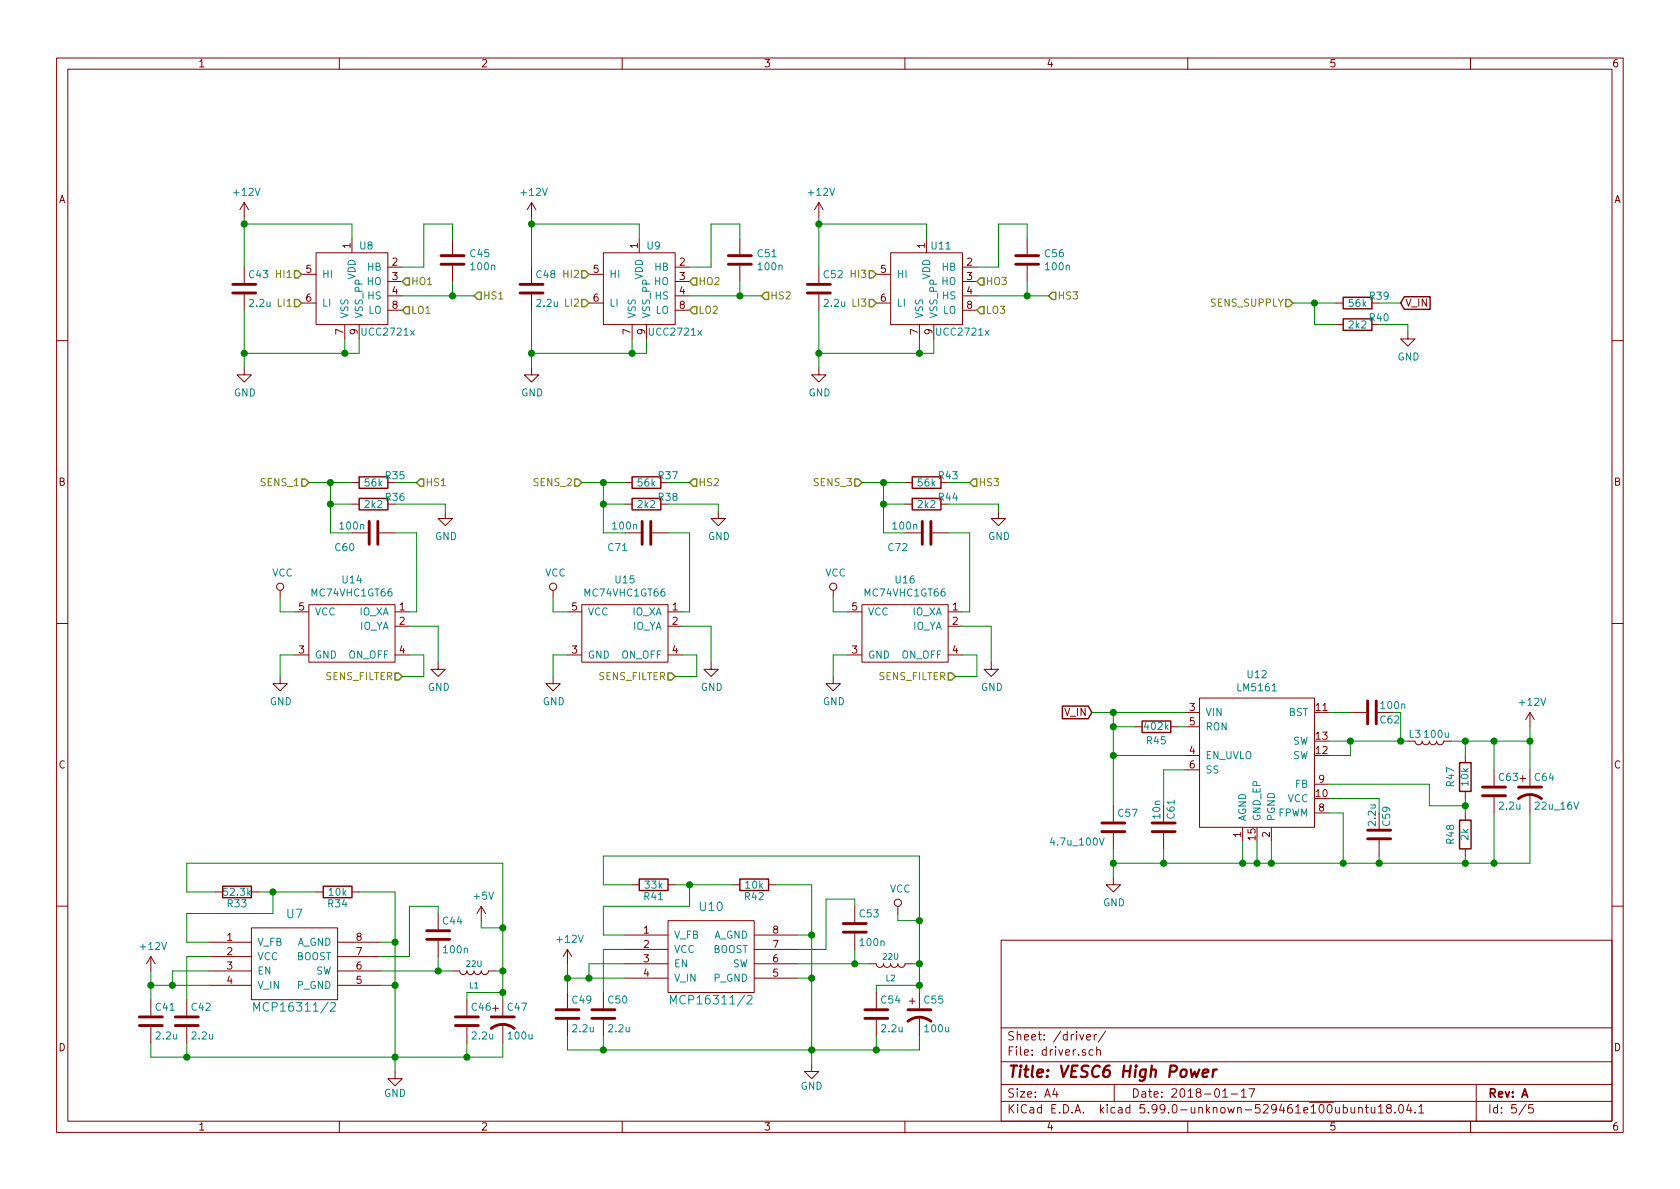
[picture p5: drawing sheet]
<svg xmlns="http://www.w3.org/2000/svg" width="297mm" height="210mm" viewBox="0 0 297 210" stroke-linecap="round" stroke-linejoin="round" font-family="sans-serif">
<g fill="none" stroke="#840000" stroke-width=".18">
<path d="M10 10.3h277v189.9h-277zM12 12.2h273v186.1h-273zM60 10.3v1.9M110 10.3v1.9M160 10.3v1.9M210 10.3v1.9M260 10.3v1.9M43.2 35.8v2.5M43.2 35.8l-.8 1.3M43.2 35.8l.7 1.3M94 35.8v2.5M94 35.8l-.8 1.3"/>
<path d="M94 35.8l.7 1.3M144.8 35.8v2.5M144.8 35.8l-.8 1.3M144.8 35.8l.7 1.3M43.2 47.2v2.8M43.2 52.1v2.8M53.3 48.5h2.6M53.3 53.6h2.6M55.9 44.7h12.7v12.7h-12.7zM61 57.4v2.5M62.2 42.2v2.5M63.5 57.4v2.5"/>
<path d="M68.6 47.2h2.5M68.6 49.8h2.5M68.6 52.3h2.5M68.6 54.9h2.5M80 42.2v2.8M80 47v2.8M94 47.2v2.8M94 52.1v2.8M104.1 48.5h2.6M104.1 53.6h2.6M106.7 44.7h12.7v12.7h-12.7zM111.8 57.4v2.5"/>
<path d="M113 42.2v2.5M114.3 57.4v2.5M119.4 47.2h2.5M119.4 49.8h2.5M119.4 52.3h2.5M119.4 54.9h2.5M130.8 42.2v2.8M130.8 47v2.8M144.8 47.2v2.8M144.8 52.1v2.8M154.9 48.5h2.6M154.9 53.6h2.6"/>
<path d="M157.5 44.7h12.7v12.7h-12.7zM162.6 57.4v2.5M163.8 42.2v2.5M165.1 57.4v2.5M170.2 47.2h2.5M170.2 49.8h2.5M170.2 52.3h2.5M170.2 54.9h2.5M181.6 42.2v2.8M181.6 47v2.8M236.2 53.6h1.3M236.2 57.4h1.3"/>
<path d="M248.9 58.7v1.2h1.3l-1.3 1.3-1.3-1.3h1.3M10 60.2h2M43.2 65v1.3h1.2l-1.2 1.3-1.3-1.3h1.3M94 65v1.3h1.2l-1.2 1.3-1.3-1.3h1.3M144.8 65v1.3h1.2l-1.2 1.3-1.3-1.3h1.3M285 60.2h2M62.2 85.3h1.3M62.2 89.1h1.3M62.2 94.2h2.8M67.1 94.2h2.7M78.7 90.4v1.3h1.3l-1.3 1.3-1.2-1.3h1.2M110.5 85.3h1.3"/>
<path d="M110.5 89.1h1.3M110.5 94.2h2.8M115.3 94.2h2.8M127 90.4v1.3h1.3l-1.3 1.3-1.3-1.3h1.3M160 85.3h1.3M160 89.1h1.3M160 94.2h2.8M164.8 94.2h2.8M176.5 90.4v1.3h1.3l-1.3 1.3-1.2-1.3h1.2M10 110.3h2M49.5 119.6v1.3h1.3l-1.3 1.3-1.2-1.3h1.2M49.5 104.4v1.3"/>
<path d="M52.1 108.2h2.5M52.1 115.8h2.5M54.6 106.9h15.2v10.2h-15.2zM69.8 108.2h2.6M69.8 110.7h2.6M69.8 115.8h2.6M77.5 117.1v1.3h1.2l-1.2 1.2-1.3-1.2h1.3M97.8 119.6v1.3h1.3l-1.3 1.3-1.3-1.3h1.3M97.8 104.4v1.3M100.3 108.2h2.6M100.3 115.8h2.6M102.9 106.9h15.2v10.2h-15.2z"/>
<path d="M118.1 108.2h2.5M118.1 110.7h2.5M118.1 115.8h2.5M125.7 117.1v1.3h1.3l-1.3 1.2-1.2-1.2h1.2M147.3 119.6v1.3h1.3l-1.3 1.3-1.3-1.3h1.3M147.3 104.4v1.3M149.9 108.2h2.5M149.9 115.8h2.5M152.4 106.9h15.2v10.2h-15.2zM167.6 108.2h2.6M167.6 110.7h2.6M167.6 115.8h2.6"/>
<path d="M175.3 117.1v1.3h1.2l-1.2 1.2-1.3-1.2h1.3M285 110.3h2M200.7 128.5h1.2M207 128.5h1.3M209.5 128.5h2.6M209.5 126h2.6M209.5 133.6h2.6M209.5 136.1h2.6M212.1 123.4h20.3v22.9h-20.3zM232.4 138.7h2.5M238.8 126h2.8M243.6 126h2.8"/>
<path d="M250.2 131.1a.63 .63 0 0 0 .6 .6 .63 .63 0 0 0 .7-.6 .63 .63 0 0 0 .6 .6 .63 .63 0 0 0 .6-.6 .63 .63 0 0 0 .7 .6 .63 .63 0 0 0 .6-.6 .63 .63 0 0 0 .6 .6 .63 .63 0 0 0 .7-.6h1.2M259.1 133.6v1.3M259.1 139.9v1.3M264.2 136.1v2.8M268.7 137.7h1M269.2 137.2v1M270.5 126v2.5M270.5 136.1v2.8M270.5 126l-.8 1.2M270.5 126l.8 1.2M38.1 157.7h1.3M44.4 157.7h1.3"/>
<path d="M55.9 157.7h1.2M62.2 157.7h1.3M111.8 156.5h1.2M118.1 156.5h1.3M129.5 156.5h1.3M135.9 156.5h1.3M196.8 155.2v1.3h1.3l-1.3 1.2-1.2-1.2h1.2M196.8 142.5v2.8M196.8 147.3v2.8M205.7 142.5v2.8M205.7 147.3v2.8M219.7 146.3v2.5"/>
<path d="M224.8 146.3v2.5M232.4 143.8h2.5M243.8 143.8v2.8M243.8 148.6v2.8M259.1 143.8v1.2M259.1 150.1v1.3M264.2 141v2.8M270.5 140.5v3.3M10 160.2h2M26.7 169.2v2.5M26.7 176.8v2.8M26.7 169.2l-.8 1.2"/>
<path d="M26.7 169.2l.7 1.2M33 176.8v2.8M36.8 166.6h7.6M36.8 169.2h7.6M36.8 171.7h7.6M36.8 174.2h7.6M44.4 164.1h15.3v12.7h-15.3zM59.7 166.6h7.6M59.7 169.2h7.6M59.7 171.7h7.6M59.7 174.2h7.6M77.5 161.5v2.8"/>
<path d="M77.5 166.4v2.8M80 171.7h1.3a.63 .63 0 0 0 .6 .6 .63 .63 0 0 0 .6-.6 .63 .63 0 0 0 .7 .6 .63 .63 0 0 0 .6-.6 .63 .63 0 0 0 .7 .6 .63 .63 0 0 0 .6-.6 .63 .63 0 0 0 .6 .6 .63 .63 0 0 0 .7-.6h1.2M82.5 176.8v2.8M85.1 160.3l-.8 1.2M85.1 160.3v2.5M85.1 160.3l.8 1.2M87.1 178.3h1M87.6 177.8v1M88.9 176.8v2.8M100.3 167.9v2.5M100.3 175.5v2.8M100.3 167.9l-.7 1.3"/>
<path d="M100.3 167.9l.8 1.3M106.7 175.5v2.8M110.5 165.3h7.6M110.5 167.9h7.6M110.5 170.4h7.6M110.5 173h7.6M118.1 162.8h15.2v12.7h-15.2zM133.3 165.3h7.7M133.3 167.9h7.7M133.3 170.4h7.7M133.3 173h7.7M151.1 160.3v2.8"/>
<path d="M151.1 165.1v2.8M153.7 170.4h1.2a.63 .63 0 0 0 .7 .7 .63 .63 0 0 0 .6-.7 .63 .63 0 0 0 .6 .7 .63 .63 0 0 0 .7-.7 .63 .63 0 0 0 .6 .7 .63 .63 0 0 0 .6-.7 .63 .63 0 0 0 .7 .7 .63 .63 0 0 0 .6-.7h1.3M154.9 175.5v2.8M158.7 160.3v1.2M160.8 177h1M161.3 176.5v1M162.6 175.5v2.8M162.6 179.8v3.3M177 166.3h108v32h-108zM285 160.2h2M26.7 181.6v2.8M33 181.6v2.8"/>
<path d="M60 198.3v1.9M69.8 189.5v1.2h1.3l-1.3 1.3-1.2-1.3h1.2M82.5 181.6v2.8M88.9 181.1v3.3M100.3 180.3v2.8M106.7 180.3v2.8M110 198.3v1.9M143.5 188.2v1.3h1.3l-1.3 1.2-1.3-1.2h1.3M154.9 180.3v2.8M160 198.3v1.9M177 194.8h108M177 191.8h108"/>
<path d="M177 187.8h108M177 181.8h108M186.5 192.5l-.4 1h1M186.8 193v1M192.1 183.4l.7-.1v-.3l-.5-.1-.2 .2 .1 .7h.6M193.3 185.7l-.5-.1-.2 .3 .1 .6h.6M193.5 182.9v1M193.9 185.7h.1a.37 .37 0 0 1 .6 .1v.8M193.9 182.9l-.4 .3M193.9 185.1v1.5M195.5 182.3l-1.3 2M197 191.8v3"/>
<path d="M210 198.3v1.9M216.2 194h.8M217.7 193.5h1.1M219.5 193l.4-.5v1.5M219.5 194h.8M220.8 192.5h1l-.6 1.5M237.5 195.9l.4-.1 .3 .3v.6l-.3 .1-.4-.1M238.9 195.8v.8a.39 .39 0 0 0 .6 .1M239.5 195.8v1M240.2 196l.1-.1a.37 .37 0 0 1 .6 .1v.8M240.2 195.8v1M241.4 195.8h.5"/>
<path d="M241.6 195.3v1.3l.3 .2M242.4 195.8l.1 .9 .4 .1 .2-.1M243.1 195.8v1M243.7 195.8l.4-.5v1.5M243.7 196.8h.9M245.4 196l-.3-.3 .1-.2a.48 .48 0 0 1 .7-.1l.1 .2-.1 .3-.6 .1a.48 .48 0 0 0-.1 .7l.2 .1 .5-.1 .1-.4-.3-.3M246.6 196.7v.1M247.4 195.5l.4-.2a.94 .94 0 0 1 0 1.5 .82 .82 0 0 1-.4-1.3zM249.1 195.2l-.4 1.1h.9M249.4 195.8v1M250.2 196.7v.1M250.9 195.8l.4-.5v1.5"/>
<path d="M250.9 196.8h.8M260 198.3v1.9M261 191.8v6.5M269.8 195.2l-1.2 2M271 195.3h-.7v.7l.2-.1 .5 .1 .1 .2-.1 .5-.2 .1-.5-.1"/>
<circle cx="49.5" cy="103.8" r=".63"/>
<circle cx="97.8" cy="103.8" r=".63"/>
<circle cx="147.3" cy="103.8" r=".63"/>
<circle cx="158.7" cy="159.6" r=".63"/>
</g>
<path d="M210.5 189.1l.2 1.3 .6-.9 .2 .9 .6-1.3M212.6 189.8l1-.2v-.4l-.6-.1-.3 .3v.9l.2 .1 .5-.1M214.6 189.1l-.2 1.3M215.1 189.1a.55 .55 0 0 0-.6 .4" fill="none" stroke="#840000" stroke-width=".41"/>
<path d="M44.9 178.8v-1.5l.5 1.1 .5-1.1v1.5M58.4 177.4l.6-.1 .2 .1 .1 .3-.9 1.1h.9M118.5 177.5v-1.5l.5 1.1 .6-1.1v1.5M132.1 176.1l.6-.1 .2 .1 .1 .3-1 1.1h1" fill="none" stroke="#008484" stroke-width=".18"/>
<g fill="none" stroke="#008400" stroke-width=".18">
<path d="M43.2 38.3v8.9M43.2 39.6h19v2.6M94 39.6h19v2.6M94 38.3v8.9M144.8 39.6h19v2.6M144.8 38.3v8.9M43.2 54.9v10.1M61 59.9v2.6M63.5 59.9v2.6h-20.3M71.1 52.3h12.7M80 42.2v-2.6h-5.1v7.6h-3.8M80 49.8v2.5"/>
<path d="M94 54.9v10.1M111.8 59.9v2.6M114.3 59.9v2.6h-20.3M121.9 52.3h12.7M130.8 42.2v-2.6h-5.1v7.6h-3.8M130.8 49.8v2.5M144.8 54.9v10.1M162.6 59.9v2.6M165.1 59.9v2.6h-20.3M172.7 52.3h12.7M181.6 42.2v-2.6h-5.1v7.6h-3.8M181.6 49.8v2.5"/>
<path d="M228.6 53.6h7.6M232.4 53.6v3.8h3.8M243.8 53.6h3.8M243.8 57.4h5.1v1.3M54.6 85.3h7.6M58.4 85.3v8.9h3.8M58.4 89.1h3.8M69.8 85.3h3.9M69.8 89.1h8.9v1.3M69.8 94.2h3.9v14h-1.3M102.9 85.3h7.6M106.7 85.3v8.9h3.8"/>
<path d="M106.7 89.1h3.8M118.1 94.2h3.8v14h-1.3M118.1 85.3h3.8M118.1 89.1h8.9v1.3M152.4 85.3h7.6M156.2 89.1h3.8M156.2 85.3v8.9h3.8M167.6 89.1h8.9v1.3M167.6 85.3h3.8M167.6 94.2h3.8v14h-1.2M49.5 105.7v2.5h2.6M52.1 115.8h-2.6v3.8"/>
<path d="M72.4 110.7h5.1v6.4M72.4 115.8h2.5v3.8h-3.8M97.8 105.7v2.5h2.5M100.3 115.8h-2.5v3.8M120.6 110.7h5.1v6.4M120.6 115.8h2.6v3.8h-3.8M147.3 105.7v2.5h2.6M149.9 115.8h-2.6v3.8M170.2 115.8h2.5v3.8h-3.8M170.2 110.7h5.1v6.4M193 126h16.5M196.8 126v16.5"/>
<path d="M196.8 133.6h12.7M196.8 128.5h3.9M208.3 128.5h1.2M209.5 136.1h-3.8v6.4M234.9 126h3.9M234.9 131.1h14M234.9 138.7h17.8v3.8h6.4M238.8 131.1v2.5h-3.9M247.6 126v5.1M256.5 131.1h14M259.1 131.1v2.5M264.2 131.1v5"/>
<path d="M270.5 128.5v7.6M38.1 157.7h-5.1v-5.1h55.9v24.2M45.7 157.7h10.2M48.3 157.7v3.8h-15.3v5.1h3.8M63.5 157.7h6.3v31.8M111.8 156.5h-5.1v-5.1h55.9v24.1M119.4 156.5h10.1M121.9 156.5v3.8h-15.2v5h3.8M137.2 156.5h6.3v31.7M196.8 150.1v5.1M205.7 150.1v2.5M219.7 148.8v3.8"/>
<path d="M222.2 148.8v3.8M224.8 148.8v3.8M234.9 143.8h2.6v8.8M234.9 141.2h8.9v2.6M243.8 151.4v1.2M259.1 141.2v2.6M259.1 151.4v1.2M264.2 143.8v8.8M270.5 143.8v8.8h-73.7M26.7 174.2h10.1M26.7 171.7v5.1M36.8 169.2h-3.8v7.6"/>
<path d="M36.8 171.7h-6.3v2.5M67.3 166.6h2.5M67.3 174.2h2.5M67.3 171.7h12.7M77.5 161.5v-1.2h-5.1v8.9h-5.1M77.5 169.2v2.5M85.1 162.8v1.3h3.8M87.6 171.7h1.3M88.9 175.5h-6.4v1.3M100.3 173h10.2M100.3 170.4v5.1M110.5 167.9h-3.8v7.6"/>
<path d="M110.5 170.4h-6.4v2.6M141 165.3h2.5M141 173h2.5M141 170.4h12.7M151.1 160.3v-1.3h-5.1v8.9h-5M151.1 167.9v2.5M158.7 161.5v1.3h3.9M161.3 170.4h1.3M162.6 174.2h-7.7v1.3M26.7 184.4v2.5h62.2v-2.5M33 184.4v2.5M82.5 184.4v2.5"/>
<path d="M100.3 183.1v2.6h62.3v-2.6M106.7 183.1v2.6M154.9 183.1v2.6"/>
</g>
<g fill="none" stroke="#840000" stroke-width=".51">
<path d="M41.1 51.8h4.1M41.1 50.3h4.1M78 46.7h4M78 45.2h4M91.9 51.8h4.1M91.9 50.3h4.1M128.8 46.7h4M128.8 45.2h4M142.7 51.8h4.1M142.7 50.3h4.1M179.6 46.7h4M179.6 45.2h4"/>
<path d="M65.3 92.2v4.1M66.8 92.2v4.1M113.5 92.2v4.1M115.1 92.2v4.1M163.1 92.2v4.1M164.6 92.2v4.1M241.8 123.9v4.1M243.3 123.9v4.1M262.1 139.2h4.1M268.5 139.2h4M194.8 147.1h4.1M194.8 145.5h4.1"/>
<path d="M203.7 147.1h4.1M203.7 145.5h4.1M241.8 148.3h4.1M241.8 146.8h4.1M262.1 140.7h4.1M268.5 141.2a3.3 3.3 0 0 1 4 0M24.6 179.8h4.1M31 179.8h4.1M75.4 166.1h4.1M75.4 164.6h4.1M80.5 179.8h4.1M86.9 179.8h4"/>
<path d="M98.3 178.6h4.1M104.6 178.6h4.1M149.1 164.8h4.1M149.1 163.3h4.1M152.9 178.6h4.1M160.5 178.6h4.1M24.6 181.4h4.1M31 181.4h4.1M80.5 181.4h4.1M86.9 181.9a3.3 3.3 0 0 1 4 0M98.3 180.1h4.1M104.6 180.1h4.1"/>
<path d="M152.9 180.1h4.1M160.5 180.6a3.3 3.3 0 0 1 4.1 0"/>
</g>
<g fill="none" stroke="#840000" stroke-width=".25">
<path d="M237.5 52.6h5.1v2h-5.1zM237.5 56.4h5.1v2h-5.1zM248.3 52.5h4.6v2.2h-4.6l-.7-1.1zM63.5 84.3h5.1v2.1h-5.1zM63.5 88.1h5.1v2.1h-5.1zM111.8 84.3h5v2.1h-5zM111.8 88.1h5v2.1h-5zM161.3 84.3h5.1v2.1h-5.1zM161.3 88.1h5.1v2.1h-5.1zM187.8 124.9h4.6l.6 1.1-.6 1.1h-4.6zM201.9 127.5h5.1v2h-5.1zM258.1 134.9h2v5h-2z"/>
<path d="M39.4 156.7h5v2h-5zM57.1 156.7h5.1v2h-5.1zM113 155.4h5.1v2.1h-5.1zM130.8 155.4h5.1v2.1h-5.1zM258.1 145h2v5.1h-2z"/>
</g>
<g fill="none" stroke="#848400" stroke-width=".25">
<path d="M52.1 47.9h.6l.6 .6-.6 .6h-.6zM52.1 53h.6l.6 .6-.6 .6h-.6zM71.1 49.8l.7-.7h.6v1.3h-.6zM71.8 54.2h.6v1.3h-.6l-.7-.6zM84.5 51.7h.6v1.3h-.6l-.7-.7zM102.9 47.9h.6l.6 .6-.6 .6h-.6zM102.9 53h.6l.6 .6-.6 .6h-.6zM121.9 49.8l.7-.7h.6v1.3h-.6zM122.6 54.2h.6v1.3h-.6l-.7-.6zM135.3 51.7h.6v1.3h-.6l-.7-.7zM153.7 47.9h.6l.6 .6-.6 .6h-.6zM153.7 53h.6l.6 .6-.6 .6h-.6z"/>
<path d="M173.4 49.1h.6v1.3h-.6l-.7-.6zM173.4 54.2h.6v1.3h-.6l-.7-.6zM186.1 51.7h.6v1.3h-.6l-.7-.7zM227.3 53h.7l.6 .6-.6 .6h-.7zM53.3 84.7h.7l.6 .6-.6 .7h-.7zM74.3 84.7h.6v1.3h-.6l-.6-.7zM101.6 84.7h.6l.7 .6-.7 .7h-.6zM121.9 85.3l.7-.6h.6v1.3h-.6zM151.1 84.7h.7l.6 .6-.6 .7h-.7zM172.1 84.7h.6v1.3h-.6l-.7-.7zM69.8 119h.7l.6 .6-.6 .7h-.7zM118.1 119h.6l.7 .6-.7 .7h-.6z"/>
<path d="M167.6 119h.7l.6 .6-.6 .7h-.7z"/>
</g>
<g fill="#008400" stroke="#008400" stroke-width=".25">
<circle cx="88.9" cy="175.5" r=".51"/>
<circle cx="82.6" cy="186.9" r=".51"/>
<circle cx="69.9" cy="186.9" r=".51"/>
<circle cx="48.3" cy="157.7" r=".51"/>
<circle cx="69.9" cy="166.6" r=".51"/>
<circle cx="69.9" cy="174.2" r=".51"/>
<circle cx="88.9" cy="171.7" r=".51"/>
<circle cx="77.5" cy="171.7" r=".51"/>
<circle cx="33" cy="186.9" r=".51"/>
<circle cx="26.7" cy="174.2" r=".51"/>
<circle cx="88.9" cy="164.1" r=".51"/>
<circle cx="30.5" cy="174.2" r=".51"/>
<circle cx="162.6" cy="174.2" r=".51"/>
<circle cx="154.9" cy="185.7" r=".51"/>
<circle cx="143.5" cy="185.7" r=".51"/>
<circle cx="121.9" cy="156.5" r=".51"/>
<circle cx="143.5" cy="165.3" r=".51"/>
<circle cx="143.5" cy="173" r=".51"/>
<circle cx="162.6" cy="170.4" r=".51"/>
<circle cx="151.1" cy="170.4" r=".51"/>
<circle cx="106.7" cy="185.7" r=".51"/>
<circle cx="100.3" cy="173" r=".51"/>
<circle cx="162.6" cy="162.8" r=".51"/>
<circle cx="104.1" cy="173" r=".51"/>
<circle cx="43.2" cy="62.5" r=".51"/>
<circle cx="43.2" cy="39.6" r=".51"/>
<circle cx="80" cy="52.3" r=".51"/>
<circle cx="94" cy="62.5" r=".51"/>
<circle cx="94" cy="39.6" r=".51"/>
<circle cx="130.8" cy="52.3" r=".51"/>
<circle cx="144.8" cy="62.5" r=".51"/>
<circle cx="144.8" cy="39.6" r=".51"/>
<circle cx="181.6" cy="52.3" r=".51"/>
<circle cx="58.4" cy="85.3" r=".51"/>
<circle cx="106.7" cy="85.3" r=".51"/>
<circle cx="156.2" cy="85.3" r=".51"/>
<circle cx="232.4" cy="53.6" r=".51"/>
<circle cx="61" cy="62.5" r=".51"/>
<circle cx="111.8" cy="62.5" r=".51"/>
<circle cx="162.6" cy="62.5" r=".51"/>
<circle cx="196.9" cy="126" r=".51"/>
<circle cx="219.7" cy="152.6" r=".51"/>
<circle cx="222.3" cy="152.6" r=".51"/>
<circle cx="247.7" cy="131.1" r=".51"/>
<circle cx="238.8" cy="131.1" r=".51"/>
<circle cx="224.8" cy="152.6" r=".51"/>
<circle cx="264.2" cy="131.1" r=".51"/>
<circle cx="264.2" cy="152.6" r=".51"/>
<circle cx="259.1" cy="152.6" r=".51"/>
<circle cx="259.1" cy="131.1" r=".51"/>
<circle cx="259.1" cy="142.5" r=".51"/>
<circle cx="237.5" cy="152.6" r=".51"/>
<circle cx="243.8" cy="152.6" r=".51"/>
<circle cx="270.5" cy="131.1" r=".51"/>
<circle cx="196.9" cy="152.6" r=".51"/>
<circle cx="205.7" cy="152.6" r=".51"/>
<circle cx="196.9" cy="128.5" r=".51"/>
<circle cx="196.9" cy="133.6" r=".51"/>
<circle cx="58.4" cy="89.1" r=".51"/>
<circle cx="106.7" cy="89.1" r=".51"/>
<circle cx="156.2" cy="89.1" r=".51"/>
</g>
<text font-size="2.8" fill="#840000" x="178" y="190.5">Title: VESC6 High Power</text>
<g font-size="2.1" fill="#008484">
<text x="123.8" y="161.1">U10</text>
<text x="50.7" y="162.4">U7</text>
<text x="45.9" y="178.9">MCP16311/2</text>
<text x="119.5" y="177.6">MCP16311/2</text>
</g>
<g font-size="2.1" fill="#840000">
<text x="178" y="184">Sheet: /driver/</text>
<text x="178" y="186.7">File: driver.sch</text>
<text x="178" y="196.9">KiCad E.D.A. kicad 5.99.0-unknown-529461e100ubuntu18.04.1</text>
<text x="178" y="194.1">Size: A4</text>
<text x="200" y="194.1">Date: 2018-01-17</text>
<text x="263" y="194.1">Rev: A</text>
<text x="263" y="196.9">Id: 5/5</text>
</g>
<g font-size="1.8" fill="#840000">
<text x="35" y="11.9">1</text>
<text x="85" y="11.9">2</text>
<text x="135" y="11.9">3</text>
<text x="185" y="11.9">4</text>
<text x="235" y="11.9">5</text>
<text x="285" y="11.9">6</text>
<text x="10.4" y="35.9">A</text>
<text x="285.4" y="35.9">A</text>
<text x="62" y="43.9" transform="rotate(-90 62 43.9)">1</text>
<text x="69.4" y="47">2</text>
<text x="112.8" y="43.9" transform="rotate(-90 112.8 43.9)">1</text>
<text x="120.2" y="47">2</text>
<text x="163.6" y="43.9" transform="rotate(-90 163.6 43.9)">1</text>
<text x="171" y="47">2</text>
<text x="54.1" y="48.3">5</text>
<text x="54.1" y="53.3">6</text>
<text x="69.4" y="49.5">3</text>
<text x="69.4" y="52.1">4</text>
<text x="104.9" y="48.3">5</text>
<text x="104.9" y="53.3">6</text>
<text x="120.2" y="49.5">3</text>
<text x="120.2" y="52.1">4</text>
<text x="155.7" y="48.3">5</text>
<text x="155.7" y="53.3">6</text>
<text x="171" y="49.5">3</text>
<text x="171" y="52.1">4</text>
<text x="60.7" y="59.2" transform="rotate(-90 60.7 59.2)">7</text>
<text x="63.2" y="59.2" transform="rotate(-90 63.2 59.2)">9</text>
<text x="69.4" y="54.6">8</text>
<text x="111.5" y="59.2" transform="rotate(-90 111.5 59.2)">7</text>
<text x="114" y="59.2" transform="rotate(-90 114 59.2)">9</text>
<text x="120.2" y="54.6">8</text>
<text x="162.3" y="59.2" transform="rotate(-90 162.3 59.2)">7</text>
<text x="164.8" y="59.2" transform="rotate(-90 164.8 59.2)">9</text>
<text x="171" y="54.6">8</text>
<text x="248.4" y="54.2">V_IN</text>
<text x="10.4" y="85.9">B</text>
<text x="285.4" y="85.9">B</text>
<text x="52.9" y="107.9">5</text>
<text x="70.6" y="107.9">1</text>
<text x="101.1" y="107.9">5</text>
<text x="118.9" y="107.9">1</text>
<text x="150.6" y="107.9">5</text>
<text x="168.4" y="107.9">1</text>
<text x="70.6" y="110.5">2</text>
<text x="118.9" y="110.5">2</text>
<text x="168.4" y="110.5">2</text>
<text x="52.9" y="115.6">3</text>
<text x="70.6" y="115.6">4</text>
<text x="101.1" y="115.6">3</text>
<text x="118.9" y="115.6">4</text>
<text x="150.6" y="115.6">3</text>
<text x="168.4" y="115.6">4</text>
<text x="210.3" y="125.7">3</text>
<text x="232.7" y="125.7">11</text>
<text x="188.3" y="126.6">V_IN</text>
<text x="210.3" y="128.3">5</text>
<text x="232.7" y="130.8">13</text>
<text x="10.4" y="135.9">C</text>
<text x="210.3" y="133.3">4</text>
<text x="210.3" y="135.9">6</text>
<text x="232.7" y="133.3">12</text>
<text x="285.4" y="135.9">C</text>
<text x="232.7" y="141">10</text>
<text x="233.2" y="143.5">8</text>
<text x="233.2" y="138.4">9</text>
<text x="219.5" y="148.1" transform="rotate(-90 219.5 148.1)">1</text>
<text x="222" y="148.5" transform="rotate(-90 222 148.5)">15</text>
<text x="224.5" y="148.1" transform="rotate(-90 224.5 148.1)">2</text>
<text x="40.2" y="166.4">1</text>
<text x="63" y="166.4">8</text>
<text x="113.8" y="165.1">1</text>
<text x="113.8" y="167.6">2</text>
<text x="136.7" y="167.6">7</text>
<text x="136.7" y="165.1">8</text>
<text x="40.2" y="168.9">2</text>
<text x="40.2" y="171.4">3</text>
<text x="40.2" y="174">4</text>
<text x="63" y="174">5</text>
<text x="63" y="171.4">6</text>
<text x="63" y="168.9">7</text>
<text x="113.8" y="170.2">3</text>
<text x="113.8" y="172.7">4</text>
<text x="136.7" y="172.7">5</text>
<text x="136.7" y="170.2">6</text>
<text x="10.4" y="185.9">D</text>
<text x="285.4" y="185.9">D</text>
<text x="35" y="199.9">1</text>
<text x="85" y="199.9">2</text>
<text x="135" y="199.9">3</text>
<text x="185" y="199.9">4</text>
<text x="235" y="199.9">5</text>
<text x="285" y="199.9">6</text>
</g>
<g font-size="1.8" fill="#008484">
<text x="41.5" y="34.6">+12V</text>
<text x="92.3" y="34.6">+12V</text>
<text x="143.1" y="34.6">+12V</text>
<text x="63.7" y="44.1">U8</text>
<text x="65" y="47.9">HB</text>
<text x="83.2" y="45.5">C45</text>
<text x="83.4" y="47.8">100n</text>
<text x="114.5" y="44.1">U9</text>
<text x="115.8" y="47.9">HB</text>
<text x="134" y="45.5">C51</text>
<text x="134.2" y="47.8">100n</text>
<text x="164.7" y="44.1">U11</text>
<text x="166.6" y="47.9">HB</text>
<text x="184.8" y="45.5">C56</text>
<text x="185" y="47.8">100n</text>
<text x="44.1" y="49.2">C43</text>
<text x="56.9" y="49.1">HI</text>
<text x="62.9" y="49.4" transform="rotate(-90 62.9 49.4)">VDD</text>
<text x="64.9" y="50.4">HO</text>
<text x="65.1" y="53">HS</text>
<text x="94.9" y="49.2">C48</text>
<text x="107.7" y="49.1">HI</text>
<text x="113.7" y="49.4" transform="rotate(-90 113.7 49.4)">VDD</text>
<text x="115.7" y="50.4">HO</text>
<text x="115.9" y="53">HS</text>
<text x="145.7" y="49.2">C52</text>
<text x="158.5" y="49.1">HI</text>
<text x="164.5" y="49.4" transform="rotate(-90 164.5 49.4)">VDD</text>
<text x="166.5" y="50.4">HO</text>
<text x="166.7" y="53">HS</text>
<text x="242.2" y="53">R39</text>
<text x="44.2" y="54.3">2.2u</text>
<text x="56.9" y="54.2">LI</text>
<text x="61.6" y="56.4" transform="rotate(-90 61.6 56.4)">VSS</text>
<text x="64.1" y="56.4" transform="rotate(-90 64.1 56.4)">VSS_PP</text>
<text x="64.2" y="59.4">UCC2721x</text>
<text x="65.1" y="55.5">LO</text>
<text x="95" y="54.3">2.2u</text>
<text x="107.7" y="54.2">LI</text>
<text x="112.4" y="56.4" transform="rotate(-90 112.4 56.4)">VSS</text>
<text x="114.9" y="56.4" transform="rotate(-90 114.9 56.4)">VSS_PP</text>
<text x="115" y="59.4">UCC2721x</text>
<text x="115.9" y="55.5">LO</text>
<text x="145.8" y="54.3">2.2u</text>
<text x="158.5" y="54.2">LI</text>
<text x="163.2" y="56.4" transform="rotate(-90 163.2 56.4)">VSS</text>
<text x="165.7" y="56.4" transform="rotate(-90 165.7 56.4)">VSS_PP</text>
<text x="165.8" y="59.4">UCC2721x</text>
<text x="166.7" y="55.5">LO</text>
<text x="238.6" y="54.3">56k</text>
<text x="238.6" y="58.1">2k2</text>
<text x="242.2" y="56.8">R40</text>
<text x="247.1" y="63.7">GND</text>
<text x="41.4" y="70.1">GND</text>
<text x="92.2" y="70.1">GND</text>
<text x="143" y="70.1">GND</text>
<text x="64.6" y="86">56k</text>
<text x="64.6" y="89.8">2k2</text>
<text x="68.2" y="84.8">R35</text>
<text x="68.2" y="88.6">R36</text>
<text x="112.8" y="86">56k</text>
<text x="112.8" y="89.8">2k2</text>
<text x="116.5" y="84.8">R37</text>
<text x="116.5" y="88.6">R38</text>
<text x="162.4" y="86">56k</text>
<text x="162.4" y="89.8">2k2</text>
<text x="166" y="84.8">R43</text>
<text x="166" y="88.6">R44</text>
<text x="60.2" y="93.6">100n</text>
<text x="76.9" y="95.5">GND</text>
<text x="108.5" y="93.6">100n</text>
<text x="125.2" y="95.5">GND</text>
<text x="158" y="93.6">100n</text>
<text x="174.7" y="95.5">GND</text>
<text x="48.1" y="101.9">VCC</text>
<text x="59.3" y="97.5">C60</text>
<text x="96.4" y="101.9">VCC</text>
<text x="107.6" y="97.5">C71</text>
<text x="145.9" y="101.9">VCC</text>
<text x="157.1" y="97.5">C72</text>
<text x="55.3" y="105.5">MC74VHC1GT66</text>
<text x="60.6" y="103.2">U14</text>
<text x="103.6" y="105.5">MC74VHC1GT66</text>
<text x="108.9" y="103.2">U15</text>
<text x="153.1" y="105.5">MC74VHC1GT66</text>
<text x="158.4" y="103.2">U16</text>
<text x="55.6" y="108.8">VCC</text>
<text x="63.5" y="108.8">IO_XA</text>
<text x="63.5" y="111.4">IO_YA</text>
<text x="103.9" y="108.8">VCC</text>
<text x="111.8" y="108.8">IO_XA</text>
<text x="111.8" y="111.4">IO_YA</text>
<text x="153.4" y="108.8">VCC</text>
<text x="161.3" y="108.8">IO_XA</text>
<text x="161.3" y="111.4">IO_YA</text>
<text x="55.6" y="116.5">GND</text>
<text x="61.7" y="116.5">ON_OFF</text>
<text x="103.9" y="116.5">GND</text>
<text x="109.9" y="116.5">ON_OFF</text>
<text x="153.4" y="116.5">GND</text>
<text x="159.5" y="116.5">ON_OFF</text>
<text x="220.6" y="119.9">U12</text>
<text x="47.7" y="124.7">GND</text>
<text x="75.6" y="122.2">GND</text>
<text x="96" y="124.7">GND</text>
<text x="123.9" y="122.2">GND</text>
<text x="145.5" y="124.7">GND</text>
<text x="173.4" y="122.2">GND</text>
<text x="219" y="122.2">LM5161</text>
<text x="268.8" y="124.8">+12V</text>
<text x="202.5" y="129.1">402k</text>
<text x="202.8" y="131.6">R45</text>
<text x="213.1" y="126.6">VIN</text>
<text x="213.1" y="129.2">RON</text>
<text x="227.9" y="126.6">BST</text>
<text x="228.5" y="131.7">SW</text>
<text x="244.1" y="127.9">C62</text>
<text x="249.2" y="130.5">L3</text>
<text x="252" y="130.5">100u</text>
<text x="213.1" y="134.2">EN_UVLO</text>
<text x="213.1" y="136.8">SS</text>
<text x="228.5" y="134.2">SW</text>
<text x="227.7" y="141.9">VCC</text>
<text x="229" y="139.3">FB</text>
<text x="257.1" y="139" transform="rotate(-90 257.1 139)">R47</text>
<text x="259.6" y="138.9" transform="rotate(-90 259.6 138.9)">10k</text>
<text x="265.1" y="138.1">C63</text>
<text x="265.2" y="143.2">2.2u</text>
<text x="271.4" y="138.1">C64</text>
<text x="271.7" y="143.2">22u_16V</text>
<text x="186.1" y="149.5">4.7u_100V</text>
<text x="197.8" y="144.4">C57</text>
<text x="205.2" y="144.7" transform="rotate(-90 205.2 144.7)">10n</text>
<text x="207.7" y="144.7" transform="rotate(-90 207.7 144.7)">C61</text>
<text x="220.3" y="145.3" transform="rotate(-90 220.3 145.3)">AGND</text>
<text x="222.9" y="145.3" transform="rotate(-90 222.9 145.3)">GND_EP</text>
<text x="225.4" y="145.3" transform="rotate(-90 225.4 145.3)">PGND</text>
<text x="226" y="144.4">FPWM</text>
<text x="243.3" y="145.9" transform="rotate(-90 243.3 145.9)">2.2u</text>
<text x="245.8" y="146" transform="rotate(-90 245.8 146)">C59</text>
<text x="257.1" y="149.2" transform="rotate(-90 257.1 149.2)">R48</text>
<text x="259.6" y="148.5" transform="rotate(-90 259.6 148.5)">2k</text>
<text x="39.7" y="158.4">52.3k</text>
<text x="40.3" y="160.4">R33</text>
<text x="58.1" y="160.4">R34</text>
<text x="58.2" y="158.4">10k</text>
<text x="83.9" y="159.1">+5V</text>
<text x="113.9" y="159.2">R41</text>
<text x="114.1" y="157.1">33k</text>
<text x="131.7" y="159.2">R42</text>
<text x="131.9" y="157.1">10k</text>
<text x="157.3" y="157.8">VCC</text>
<text x="195" y="160.3">GND</text>
<text x="25" y="168">+12V</text>
<text x="45.5" y="167.3">V_FB</text>
<text x="52.5" y="167.3">A_GND</text>
<text x="78.4" y="163.5">C44</text>
<text x="98.6" y="166.7">+12V</text>
<text x="119.1" y="166">V_FB</text>
<text x="126.1" y="166">A_GND</text>
<text x="152" y="162.2">C53</text>
<text x="152.2" y="167.3">100n</text>
<text x="45.5" y="169.8">VCC</text>
<text x="45.5" y="172.3">EN</text>
<text x="52.4" y="169.8">BOOST</text>
<text x="55.8" y="172.3">SW</text>
<text x="78.6" y="168.6">100n</text>
<text x="119.1" y="168.5">VCC</text>
<text x="119.1" y="171.1">EN</text>
<text x="119.1" y="173.6">V_IN</text>
<text x="126" y="168.5">BOOST</text>
<text x="126.2" y="173.6">P_GND</text>
<text x="129.5" y="171.1">SW</text>
<text x="27.6" y="178.7">C41</text>
<text x="33.9" y="178.7">C42</text>
<text x="45.5" y="174.9">V_IN</text>
<text x="52.6" y="174.9">P_GND</text>
<text x="83.5" y="178.7">C46</text>
<text x="89.8" y="178.7">C47</text>
<text x="101.2" y="177.5">C49</text>
<text x="107.6" y="177.5">C50</text>
<text x="155.9" y="177.5">C54</text>
<text x="163.5" y="177.5">C55</text>
<text x="27.7" y="183.8">2.2u</text>
<text x="34.1" y="183.8">2.2u</text>
<text x="83.6" y="183.8">2.2u</text>
<text x="90" y="183.8">100u</text>
<text x="101.4" y="182.5">2.2u</text>
<text x="107.7" y="182.5">2.2u</text>
<text x="156" y="182.5">2.2u</text>
<text x="163.7" y="182.5">100u</text>
<text x="67.9" y="194">GND</text>
<text x="141.6" y="192.7">GND</text>
</g>
<g font-size="1.8" fill="#848400">
<text x="49.1" y="49.1">HI1</text>
<text x="72.6" y="50.4">HO1</text>
<text x="85.3" y="53">HS1</text>
<text x="99.9" y="49.1">HI2</text>
<text x="123.4" y="50.4">HO2</text>
<text x="136.1" y="53">HS2</text>
<text x="150.7" y="49.1">HI3</text>
<text x="174.2" y="50.4">HO3</text>
<text x="186.9" y="53">HS3</text>
<text x="49.3" y="54.2">LI1</text>
<text x="72.6" y="55.5">LO1</text>
<text x="100.1" y="54.2">LI2</text>
<text x="123.4" y="55.5">LO2</text>
<text x="150.9" y="54.2">LI3</text>
<text x="174.2" y="55.5">LO3</text>
<text x="214.2" y="54.2">SENS_SUPPLY</text>
<text x="46.3" y="86">SENS_1</text>
<text x="75.2" y="86">HS1</text>
<text x="94.6" y="86">SENS_2</text>
<text x="123.4" y="86">HS2</text>
<text x="144.1" y="86">SENS_3</text>
<text x="173" y="86">HS3</text>
<text x="57.6" y="120.3">SENS_FILTER</text>
<text x="105.9" y="120.3">SENS_FILTER</text>
<text x="155.4" y="120.3">SENS_FILTER</text>
</g>
<text font-size="1.8" fill="#008400" x="244.3" y="125.4">100n</text>
<g font-size="1.4" fill="#008484">
<text x="82.5" y="171">22U</text>
<text x="156.2" y="169.7">22U</text>
<text x="156.7" y="173.5">L2</text>
<text x="83" y="174.8">L1</text>
</g>
</svg>
